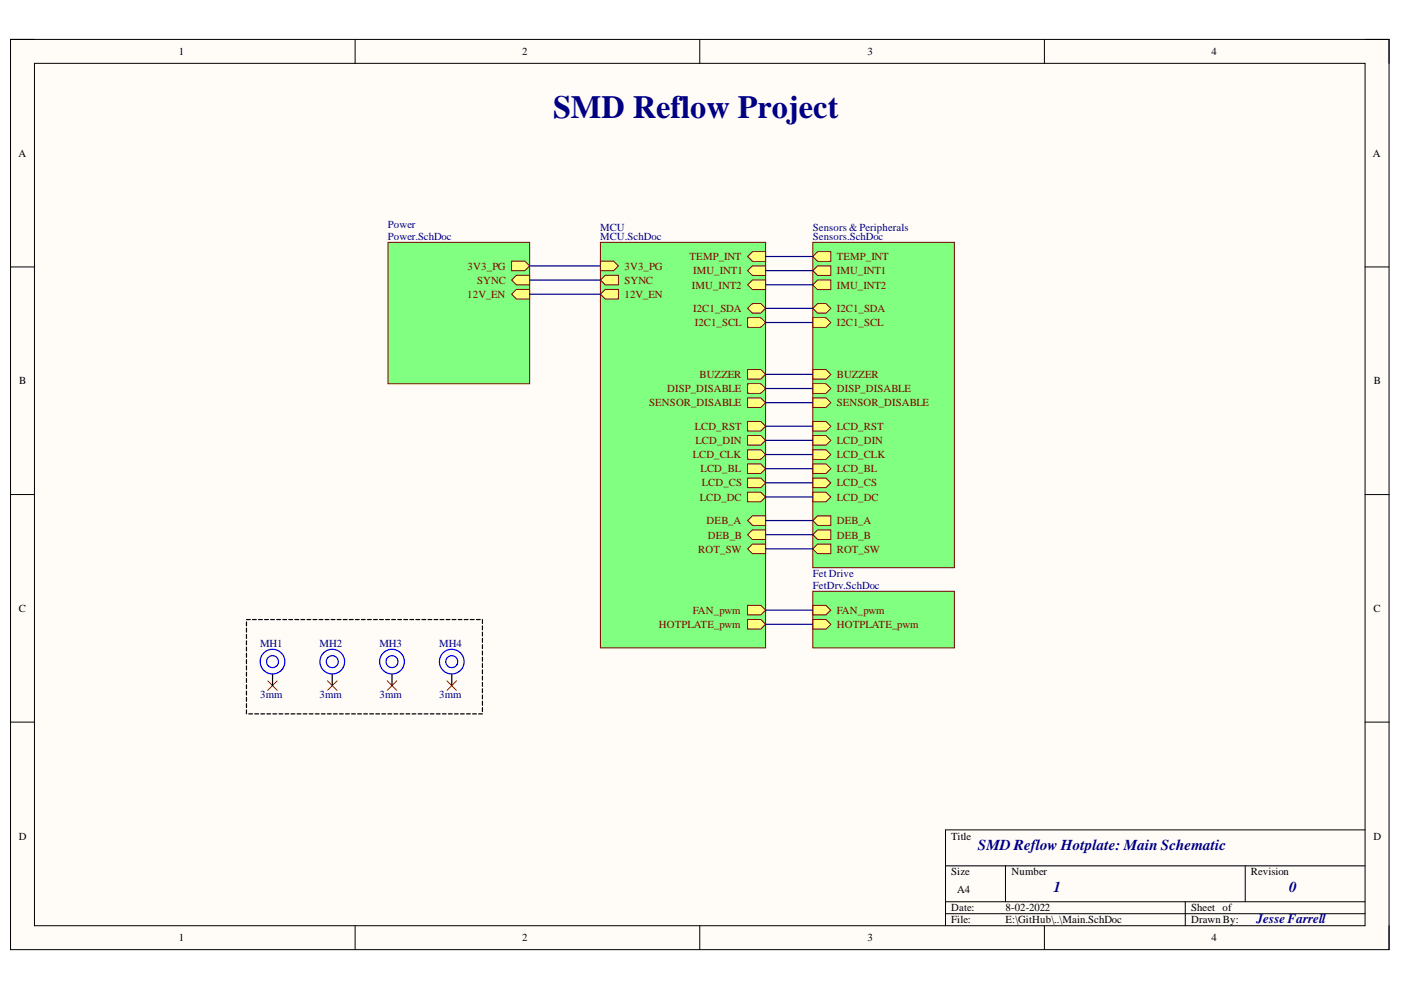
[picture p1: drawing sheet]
<svg xmlns="http://www.w3.org/2000/svg" width="297mm" height="210mm" viewBox="0 0 297 210" stroke-linecap="round" stroke-linejoin="round" font-family="sans-serif">
<path d="M2.2 8.4h292.3v192.9h-292.3z" fill-rule="evenodd" fill="#fffcf8"/>
<path d="M2.2 8.4h292.3v192.9h-292.3z" fill="none" stroke="#000" stroke-width=".21"/>
<path d="M7.3 13.4h282.1v182.9h-282.1z" fill-rule="evenodd" fill="#fffcf8"/>
<g fill="none" stroke="#000" stroke-width=".21">
<path d="M2.2 8.4h5.1M7.3 13.4h282.1v182.9h-282.1zM75.3 8.4v5M148.4 8.4v5M221.4 8.4v5M289.4 8.4h5.1v5M2.2 56.6h5.1M289.4 56.6h5.1M2.2 104.9h5.1M289.4 104.9h5.1M2.2 153.1h5.1M289.4 153.1h5.1"/>
<path d="M289.4 176h-88.9v20.3M75.3 196.3v5M148.4 196.3v5M200.5 183.6h88.9M200.5 191.2h88.9M200.5 193.7h88.9M213.2 183.6v7.6M221.4 196.3v5M251.3 191.2v5.1M264 183.6v7.6M294.5 196.3v5"/>
</g>
<path d="M82.3 51.4h30v30h-30z" fill-rule="evenodd" fill="#80ff80"/>
<path d="M82.3 51.4h30v30h-30z" fill="none" stroke="#800000" stroke-width=".21"/>
<path d="M108.5 55.4h2.8l1 1-1 1h-2.8z" fill-rule="evenodd" fill="#ffff80"/>
<path d="M108.5 55.4h2.8l1 1-1 1h-2.8z" fill="none" stroke="#800000" stroke-width=".21"/>
<path d="M108.5 59.4l1-1h2.8v2h-2.8z" fill-rule="evenodd" fill="#ffff80"/>
<path d="M108.5 59.4l1-1h2.8v2h-2.8z" fill="none" stroke="#800000" stroke-width=".21"/>
<path d="M109.5 61.4h2.8v2h-2.8l-1-1z" fill-rule="evenodd" fill="#ffff80"/>
<path d="M109.5 61.4h2.8v2h-2.8l-1-1z" fill="none" stroke="#800000" stroke-width=".21"/>
<path d="M127.3 51.4h35v86h-35z" fill-rule="evenodd" fill="#80ff80"/>
<path d="M127.3 51.4h35v86h-35z" fill="none" stroke="#800000" stroke-width=".21"/>
<path d="M127.3 59.4l1-1h2.8v2h-2.8z" fill-rule="evenodd" fill="#ffff80"/>
<path d="M127.3 59.4l1-1h2.8v2h-2.8z" fill="none" stroke="#800000" stroke-width=".21"/>
<path d="M158.5 78.4h2.8l1 1-1 1h-2.8z" fill-rule="evenodd" fill="#ffff80"/>
<path d="M158.5 78.4h2.8l1 1-1 1h-2.8z" fill="none" stroke="#800000" stroke-width=".21"/>
<path d="M127.3 62.4l1-1h2.8v2h-2.8z" fill-rule="evenodd" fill="#ffff80"/>
<path d="M127.3 62.4l1-1h2.8v2h-2.8z" fill="none" stroke="#800000" stroke-width=".21"/>
<path d="M127.3 55.4h2.8l1 1-1 1h-2.8z" fill-rule="evenodd" fill="#ffff80"/>
<path d="M127.3 55.4h2.8l1 1-1 1h-2.8z" fill="none" stroke="#800000" stroke-width=".21"/>
<path d="M159.5 53.4h2.8v2h-2.8l-1-1z" fill-rule="evenodd" fill="#ffff80"/>
<path d="M159.5 53.4h2.8v2h-2.8l-1-1z" fill="none" stroke="#800000" stroke-width=".21"/>
<path d="M158.5 95.4h2.8l1 1-1 1h-2.8z" fill-rule="evenodd" fill="#ffff80"/>
<path d="M158.5 95.4h2.8l1 1-1 1h-2.8z" fill="none" stroke="#800000" stroke-width=".21"/>
<path d="M158.5 101.4h2.8l1 1-1 1h-2.8z" fill-rule="evenodd" fill="#ffff80"/>
<path d="M158.5 101.4h2.8l1 1-1 1h-2.8z" fill="none" stroke="#800000" stroke-width=".21"/>
<path d="M158.5 92.4h2.8l1 1-1 1h-2.8z" fill-rule="evenodd" fill="#ffff80"/>
<path d="M158.5 92.4h2.8l1 1-1 1h-2.8z" fill="none" stroke="#800000" stroke-width=".21"/>
<path d="M158.5 57.4l1-1h2.8v2h-2.8z" fill-rule="evenodd" fill="#ffff80"/>
<path d="M158.5 57.4l1-1h2.8v2h-2.8z" fill="none" stroke="#800000" stroke-width=".21"/>
<path d="M158.5 98.4h2.8l1 1-1 1h-2.8z" fill-rule="evenodd" fill="#ffff80"/>
<path d="M158.5 98.4h2.8l1 1-1 1h-2.8z" fill="none" stroke="#800000" stroke-width=".21"/>
<path d="M158.5 89.4h2.8l1 1-1 1h-2.8z" fill-rule="evenodd" fill="#ffff80"/>
<path d="M158.5 89.4h2.8l1 1-1 1h-2.8z" fill="none" stroke="#800000" stroke-width=".21"/>
<path d="M158.5 104.4h2.8l1 1-1 1h-2.8z" fill-rule="evenodd" fill="#ffff80"/>
<path d="M158.5 104.4h2.8l1 1-1 1h-2.8z" fill="none" stroke="#800000" stroke-width=".21"/>
<path d="M159.5 115.4h2.8v2h-2.8l-1-1z" fill-rule="evenodd" fill="#ffff80"/>
<path d="M159.5 115.4h2.8v2h-2.8l-1-1z" fill="none" stroke="#800000" stroke-width=".21"/>
<path d="M158.5 110.4l1-1h2.8v2h-2.8z" fill-rule="evenodd" fill="#ffff80"/>
<path d="M158.5 110.4l1-1h2.8v2h-2.8z" fill="none" stroke="#800000" stroke-width=".21"/>
<path d="M158.5 113.4l1-1h2.8v2h-2.8z" fill-rule="evenodd" fill="#ffff80"/>
<path d="M158.5 113.4l1-1h2.8v2h-2.8z" fill="none" stroke="#800000" stroke-width=".21"/>
<path d="M158.5 128.4h2.8l1 1-1 1h-2.8z" fill-rule="evenodd" fill="#ffff80"/>
<path d="M158.5 128.4h2.8l1 1-1 1h-2.8z" fill="none" stroke="#800000" stroke-width=".21"/>
<path d="M158.5 131.3h2.8l1 1.1-1 1h-2.8z" fill-rule="evenodd" fill="#ffff80"/>
<path d="M158.5 131.3h2.8l1 1.1-1 1h-2.8z" fill="none" stroke="#800000" stroke-width=".21"/>
<path d="M158.5 60.4l1-1h2.8v2h-2.8z" fill-rule="evenodd" fill="#ffff80"/>
<path d="M158.5 60.4l1-1h2.8v2h-2.8z" fill="none" stroke="#800000" stroke-width=".21"/>
<path d="M158.5 67.4h2.8l1 1-1 1h-2.8z" fill-rule="evenodd" fill="#ffff80"/>
<path d="M158.5 67.4h2.8l1 1-1 1h-2.8z" fill="none" stroke="#800000" stroke-width=".21"/>
<path d="M158.5 81.4h2.8l1 1-1 1h-2.8z" fill-rule="evenodd" fill="#ffff80"/>
<path d="M158.5 81.4h2.8l1 1-1 1h-2.8z" fill="none" stroke="#800000" stroke-width=".21"/>
<path d="M158.5 84.4h2.8l1 1-1 1h-2.8z" fill-rule="evenodd" fill="#ffff80"/>
<path d="M158.5 84.4h2.8l1 1-1 1h-2.8z" fill="none" stroke="#800000" stroke-width=".21"/>
<path d="M158.5 65.4l1-1h1.8l1 1-1 1h-1.8z" fill-rule="evenodd" fill="#ffff80"/>
<path d="M158.5 65.4l1-1h1.8l1 1-1 1h-1.8z" fill="none" stroke="#800000" stroke-width=".21"/>
<path d="M172.3 51.4h30v69h-30z" fill-rule="evenodd" fill="#80ff80"/>
<path d="M172.3 51.4h30v69h-30z" fill="none" stroke="#800000" stroke-width=".21"/>
<path d="M172.3 78.4h2.8l1 1-1 1h-2.8z" fill-rule="evenodd" fill="#ffff80"/>
<path d="M172.3 78.4h2.8l1 1-1 1h-2.8z" fill="none" stroke="#800000" stroke-width=".21"/>
<path d="M172.3 54.4l1-1h2.8v2h-2.8z" fill-rule="evenodd" fill="#ffff80"/>
<path d="M172.3 54.4l1-1h2.8v2h-2.8z" fill="none" stroke="#800000" stroke-width=".21"/>
<path d="M172.3 89.4h2.8l1 1-1 1h-2.8z" fill-rule="evenodd" fill="#ffff80"/>
<path d="M172.3 89.4h2.8l1 1-1 1h-2.8z" fill="none" stroke="#800000" stroke-width=".21"/>
<path d="M172.3 92.4h2.8l1 1-1 1h-2.8z" fill-rule="evenodd" fill="#ffff80"/>
<path d="M172.3 92.4h2.8l1 1-1 1h-2.8z" fill="none" stroke="#800000" stroke-width=".21"/>
<path d="M172.3 95.4h2.8l1 1-1 1h-2.8z" fill-rule="evenodd" fill="#ffff80"/>
<path d="M172.3 95.4h2.8l1 1-1 1h-2.8z" fill="none" stroke="#800000" stroke-width=".21"/>
<path d="M172.3 98.4h2.8l1 1-1 1h-2.8z" fill-rule="evenodd" fill="#ffff80"/>
<path d="M172.3 98.4h2.8l1 1-1 1h-2.8z" fill="none" stroke="#800000" stroke-width=".21"/>
<path d="M172.3 101.4h2.8l1 1-1 1h-2.8z" fill-rule="evenodd" fill="#ffff80"/>
<path d="M172.3 101.4h2.8l1 1-1 1h-2.8z" fill="none" stroke="#800000" stroke-width=".21"/>
<path d="M172.3 104.4h2.8l1 1-1 1h-2.8z" fill-rule="evenodd" fill="#ffff80"/>
<path d="M172.3 104.4h2.8l1 1-1 1h-2.8z" fill="none" stroke="#800000" stroke-width=".21"/>
<path d="M172.3 110.4l1-1h2.8v2h-2.8z" fill-rule="evenodd" fill="#ffff80"/>
<path d="M172.3 110.4l1-1h2.8v2h-2.8z" fill="none" stroke="#800000" stroke-width=".21"/>
<path d="M172.3 113.4l1-1h2.8v2h-2.8z" fill-rule="evenodd" fill="#ffff80"/>
<path d="M172.3 113.4l1-1h2.8v2h-2.8z" fill="none" stroke="#800000" stroke-width=".21"/>
<path d="M173.3 115.4h2.8v2h-2.8l-1-1z" fill-rule="evenodd" fill="#ffff80"/>
<path d="M173.3 115.4h2.8v2h-2.8l-1-1z" fill="none" stroke="#800000" stroke-width=".21"/>
<path d="M172.3 60.4l1-1h2.8v2h-2.8z" fill-rule="evenodd" fill="#ffff80"/>
<path d="M172.3 60.4l1-1h2.8v2h-2.8z" fill="none" stroke="#800000" stroke-width=".21"/>
<path d="M172.3 57.4l1-1h2.8v2h-2.8z" fill-rule="evenodd" fill="#ffff80"/>
<path d="M172.3 57.4l1-1h2.8v2h-2.8z" fill="none" stroke="#800000" stroke-width=".21"/>
<path d="M172.3 81.4h2.8l1 1-1 1h-2.8z" fill-rule="evenodd" fill="#ffff80"/>
<path d="M172.3 81.4h2.8l1 1-1 1h-2.8z" fill="none" stroke="#800000" stroke-width=".21"/>
<path d="M172.3 84.4h2.8l1 1-1 1h-2.8z" fill-rule="evenodd" fill="#ffff80"/>
<path d="M172.3 84.4h2.8l1 1-1 1h-2.8z" fill="none" stroke="#800000" stroke-width=".21"/>
<path d="M172.3 65.4l1-1h1.8l1 1-1 1h-1.8z" fill-rule="evenodd" fill="#ffff80"/>
<path d="M172.3 65.4l1-1h1.8l1 1-1 1h-1.8z" fill="none" stroke="#800000" stroke-width=".21"/>
<path d="M172.3 67.4h2.8l1 1-1 1h-2.8z" fill-rule="evenodd" fill="#ffff80"/>
<path d="M172.3 67.4h2.8l1 1-1 1h-2.8z" fill="none" stroke="#800000" stroke-width=".21"/>
<path d="M172.3 125.4h30v12h-30z" fill-rule="evenodd" fill="#80ff80"/>
<path d="M172.3 125.4h30v12h-30z" fill="none" stroke="#800000" stroke-width=".21"/>
<path d="M172.3 128.4h2.8l1 1-1 1h-2.8z" fill-rule="evenodd" fill="#ffff80"/>
<path d="M172.3 128.4h2.8l1 1-1 1h-2.8z" fill="none" stroke="#800000" stroke-width=".21"/>
<path d="M172.3 131.3h2.8l1 1.1-1 1h-2.8z" fill-rule="evenodd" fill="#ffff80"/>
<path d="M172.3 131.3h2.8l1 1.1-1 1h-2.8z" fill="none" stroke="#800000" stroke-width=".21"/>
<path d="M56.8 144.3l2 2.1M58.8 144.3l-2 2.1M69.4 144.3l2.1 2.1M71.5 144.3l-2.1 2.1M82.1 144.3l2 2.1M84.1 144.3l-2 2.1M94.8 144.3l2 2.1M96.8 144.3l-2 2.1" fill="none" stroke="#f00" stroke-width=".21"/>
<g fill="none" stroke="#000" stroke-width=".25">
<path d="M52.3 131.9v.8M52.3 133.2v.8M52.3 134.5v.9M52.3 135.9v.8M52.3 137.2v.8M52.3 138.5v.9M52.3 139.9v.8M52.3 131.4h.8M53.5 131.4h.8M54.8 131.4h.8M56.1 131.4h.8M57.4 131.4h.8"/>
<path d="M58.7 131.4h.8M60 131.4h.8M61.2 131.4h.8M62.5 131.4h.8M63.8 131.4h.8M65.1 131.4h.8M66.4 131.4h.8M67.6 131.4h.9M68.9 131.4h.8M70.2 131.4h.8M71.5 131.4h.8M72.8 131.4h.8"/>
<path d="M74.1 131.4h.8M75.3 131.4h.8M76.6 131.4h.8M77.9 131.4h.8M79.2 131.4h.8M80.5 131.4h.8M81.8 131.4h.8M83 131.4h.8M84.3 131.4h.8M85.6 131.4h.8M86.9 131.4h.8M88.2 131.4h.8"/>
<path d="M89.5 131.4h.8M90.7 131.4h.8M92 131.4h.8M93.3 131.4h.8M94.6 131.4h.8M95.9 131.4h.8M97.2 131.4h.8M98.4 131.4h.8M99.7 131.4h.8M101 131.4h.8M102.3 131.4v.8M102.3 132.7v.8"/>
<path d="M102.3 134v.9M102.3 135.4v.8M102.3 136.7v.8M102.3 138v.9M102.3 139.4v.8M52.3 141.2v.8M52.3 142.5v.9M52.3 143.9v.8M52.3 145.2v.8M52.3 146.5v.9M52.3 147.9v.8M52.3 149.2v.8"/>
<path d="M52.3 150.5v.9M52.7 151.4h.8M54 151.4h.8M55.3 151.4h.8M56.6 151.4h.8M57.8 142.9v2.5M57.9 151.4h.8M59.1 151.4h.9M60.4 151.4h.8M61.7 151.4h.8M63 151.4h.8M64.3 151.4h.8"/>
<path d="M65.6 151.4h.8M66.8 151.4h.8M68.1 151.4h.8M69.4 151.4h.8M70.4 142.9v2.5M70.7 151.4h.8M72 151.4h.8M73.3 151.4h.8M74.5 151.4h.8M75.8 151.4h.8M77.1 151.4h.8M78.4 151.4h.8"/>
<path d="M79.7 151.4h.8M81 151.4h.8M82.2 151.4h.8M83.1 142.9v2.5M83.5 151.4h.8M84.8 151.4h.8M86.1 151.4h.8M87.4 151.4h.8M88.7 151.4h.8M89.9 151.4h.8M91.2 151.4h.8M92.5 151.4h.8"/>
<path d="M93.8 151.4h.8M95.1 151.4h.8M95.8 142.9v2.5M96.4 151.4h.8M97.6 151.4h.8M98.9 151.4h.8M100.2 151.4h.8M101.5 151.4h.8M102.3 140.7v.8M102.3 142v.9M102.3 143.4v.8M102.3 144.7v.8"/>
<path d="M102.3 146v.9M102.3 147.4v.8M102.3 148.7v.8M102.3 150v.9"/>
</g>
<path d="M58.9 140.9a1.27 1.27 0 0 0-1-1.9 1.27 1.27 0 0 0-1.3 1.7 1.27 1.27 0 0 0 2 .5l.3-.3M60.1 141.6a2.62 2.62 0 0 0-2.1-3.9 2.62 2.62 0 0 0-2.7 3.5 2.62 2.62 0 0 0 4.4 .9l.3-.5M71.6 140.9a1.27 1.27 0 0 0-1-1.9 1.27 1.27 0 0 0-1.4 1.7 1.27 1.27 0 0 0 2.1 .5l.2-.3M72.7 141.6a2.62 2.62 0 0 0-2.1-3.9 2.62 2.62 0 0 0-2.6 3.5 2.62 2.62 0 0 0 4.3 .9l.4-.5M84.2 140.9a1.27 1.27 0 0 0-1-1.9 1.27 1.27 0 0 0-1.3 1.7 1.27 1.27 0 0 0 2 .5l.3-.3M85.4 141.6a2.62 2.62 0 0 0-2.1-3.9 2.62 2.62 0 0 0-2.6 3.5 2.62 2.62 0 0 0 4.3 .9l.4-.5M96.9 140.9a1.27 1.27 0 0 0-1-1.9 1.27 1.27 0 0 0-1.3 1.7 1.27 1.27 0 0 0 2 .5l.3-.3M98.1 141.6a2.62 2.62 0 0 0-2.1-3.9 2.62 2.62 0 0 0-2.7 3.5 2.62 2.62 0 0 0 4.4 .9l.3-.5" fill="none" stroke="#00f" stroke-width=".25"/>
<g fill="none" stroke="#000080" stroke-width=".25">
<path d="M112.3 56.4h15M112.3 59.4h15M162.3 54.4h10M162.3 57.4h10M112.3 62.4h15M162.3 60.4h10M162.3 68.4h10M162.3 79.4h10M162.3 65.4h10M162.3 82.4h10M162.3 85.4h10M162.3 90.4h10"/>
<path d="M162.3 93.4h10M162.3 96.4h10M162.3 99.4h10M162.3 102.4h10M162.3 105.4h10M162.3 110.4h10M162.3 113.4h10M162.3 116.4h10M162.3 129.4h10M162.3 132.4h10"/>
</g>
<text font-size="6.8" fill="#000080" x="117.3" y="24.9">SMD Reflow Project</text>
<g font-size="3.2" fill="#000080">
<text x="207.3" y="180.1">SMDReflow Hotplate: Main Schematic</text>
<text x="223.3" y="189.2">1</text>
<text x="273.3" y="189.2">0</text>
</g>
<text font-size="2.8" fill="#000080" x="266.4" y="195.7">JesseFarrell</text>
<g font-size="2.3">
<text x="37.9" y="11.7">1</text>
<text x="110.7" y="11.7">2</text>
<text x="183.9" y="11.7">3</text>
<text x="256.8" y="11.7">4</text>
<text x="3.9" y="33.3">A</text>
<text x="291.1" y="33.3">A</text>
<text x="4.1" y="81.5">B</text>
<text x="291.3" y="81.5">B</text>
<text x="4" y="129.8">C</text>
<text x="291.2" y="129.8">C</text>
<text x="4" y="178">D</text>
<text x="201.7" y="178">Title</text>
<text x="291.2" y="178">D</text>
<text x="201.7" y="185.6">Size</text>
<text x="214.5" y="185.6">Number</text>
<text x="265.2" y="185.6">Revision</text>
<text x="203" y="189.4">A4</text>
<text x="201.7" y="193.2">Date:</text>
<text x="201.7" y="195.8">File:</text>
<text x="213.2" y="193.2">8-02-2022</text>
<text x="213.2" y="195.8">E:\GitHub\..\Main.SchDoc</text>
<text x="252.5" y="193.2">Sheet of</text>
<text x="252.5" y="195.8">Drawn By:</text>
<text x="37.9" y="199.6">1</text>
<text x="110.7" y="199.6">2</text>
<text x="183.9" y="199.6">3</text>
<text x="256.8" y="199.6">4</text>
</g>
<g font-size="2.3" fill="#000080">
<text x="82.2" y="48.4">Power</text>
<text x="82.2" y="50.9">Power.SchDoc</text>
<text x="127.2" y="48.9">MCU</text>
<text x="127.2" y="50.9">MCU.SchDoc</text>
<text x="172.3" y="48.9">Sensors &amp; Peripherals</text>
<text x="172.3" y="50.9">Sensors.SchDoc</text>
<text x="172.3" y="122.3">Fet Drive</text>
<text x="172.3" y="124.8">FetDrv.SchDoc</text>
<text x="55.2" y="137.2">MH1</text>
<text x="67.8" y="137.2">MH2</text>
<text x="80.5" y="137.2">MH3</text>
<text x="93.1" y="137.2">MH4</text>
<text x="55.2" y="147.9">3mm</text>
<text x="67.8" y="147.9">3mm</text>
<text x="80.5" y="147.9">3mm</text>
<text x="93.1" y="147.9">3mm</text>
</g>
<g font-size="2.3" fill="#800000">
<text x="99.1" y="57.1">3V3_PG</text>
<text x="132.4" y="57.1">3V3_PG</text>
<text x="146.2" y="55.2">TEMP_INT</text>
<text x="146.9" y="58.2">IMU_INT1</text>
<text x="177.4" y="55.2">TEMP_INT</text>
<text x="177.4" y="58.2">IMU_INT1</text>
<text x="99.1" y="63.1">12V_EN</text>
<text x="101.2" y="60.2">SYNC</text>
<text x="132.4" y="60.2">SYNC</text>
<text x="132.4" y="63.1">12V_EN</text>
<text x="146.7" y="61.2">IMU_INT2</text>
<text x="177.4" y="61.2">IMU_INT2</text>
<text x="146.9" y="66.2">I2C1_SDA</text>
<text x="147.3" y="69.1">I2C1_SCL</text>
<text x="177.4" y="66.2">I2C1_SDA</text>
<text x="177.4" y="69.1">I2C1_SCL</text>
<text x="141.4" y="83.2">DISP_DISABLE</text>
<text x="148.3" y="80.1">BUZZER</text>
<text x="177.4" y="80.1">BUZZER</text>
<text x="177.4" y="83.2">DISP_DISABLE</text>
<text x="137.6" y="86.1">SENSOR_DISABLE</text>
<text x="177.4" y="86.1">SENSOR_DISABLE</text>
<text x="147.3" y="91.2">LCD_RST</text>
<text x="147.5" y="94.2">LCD_DIN</text>
<text x="177.4" y="91.2">LCD_RST</text>
<text x="177.4" y="94.2">LCD_DIN</text>
<text x="146.9" y="97.1">LCD_CLK</text>
<text x="148.6" y="100.2">LCD_BL</text>
<text x="177.4" y="97.1">LCD_CLK</text>
<text x="177.4" y="100.2">LCD_BL</text>
<text x="148.4" y="106.2">LCD_DC</text>
<text x="148.8" y="103.1">LCD_CS</text>
<text x="177.4" y="103.1">LCD_CS</text>
<text x="177.4" y="106.2">LCD_DC</text>
<text x="149.8" y="111.2">DEB_A</text>
<text x="177.4" y="111.2">DEB_A</text>
<text x="148" y="117.2">ROT_SW</text>
<text x="150.1" y="114.2">DEB_B</text>
<text x="177.4" y="114.2">DEB_B</text>
<text x="177.4" y="117.2">ROT_SW</text>
<text x="146.9" y="130.2">FAN_pwm</text>
<text x="177.4" y="130.2">FAN_pwm</text>
<text x="139.7" y="133.1">HOTPLATE_pwm</text>
<text x="177.4" y="133.1">HOTPLATE_pwm</text>
</g>
</svg>
